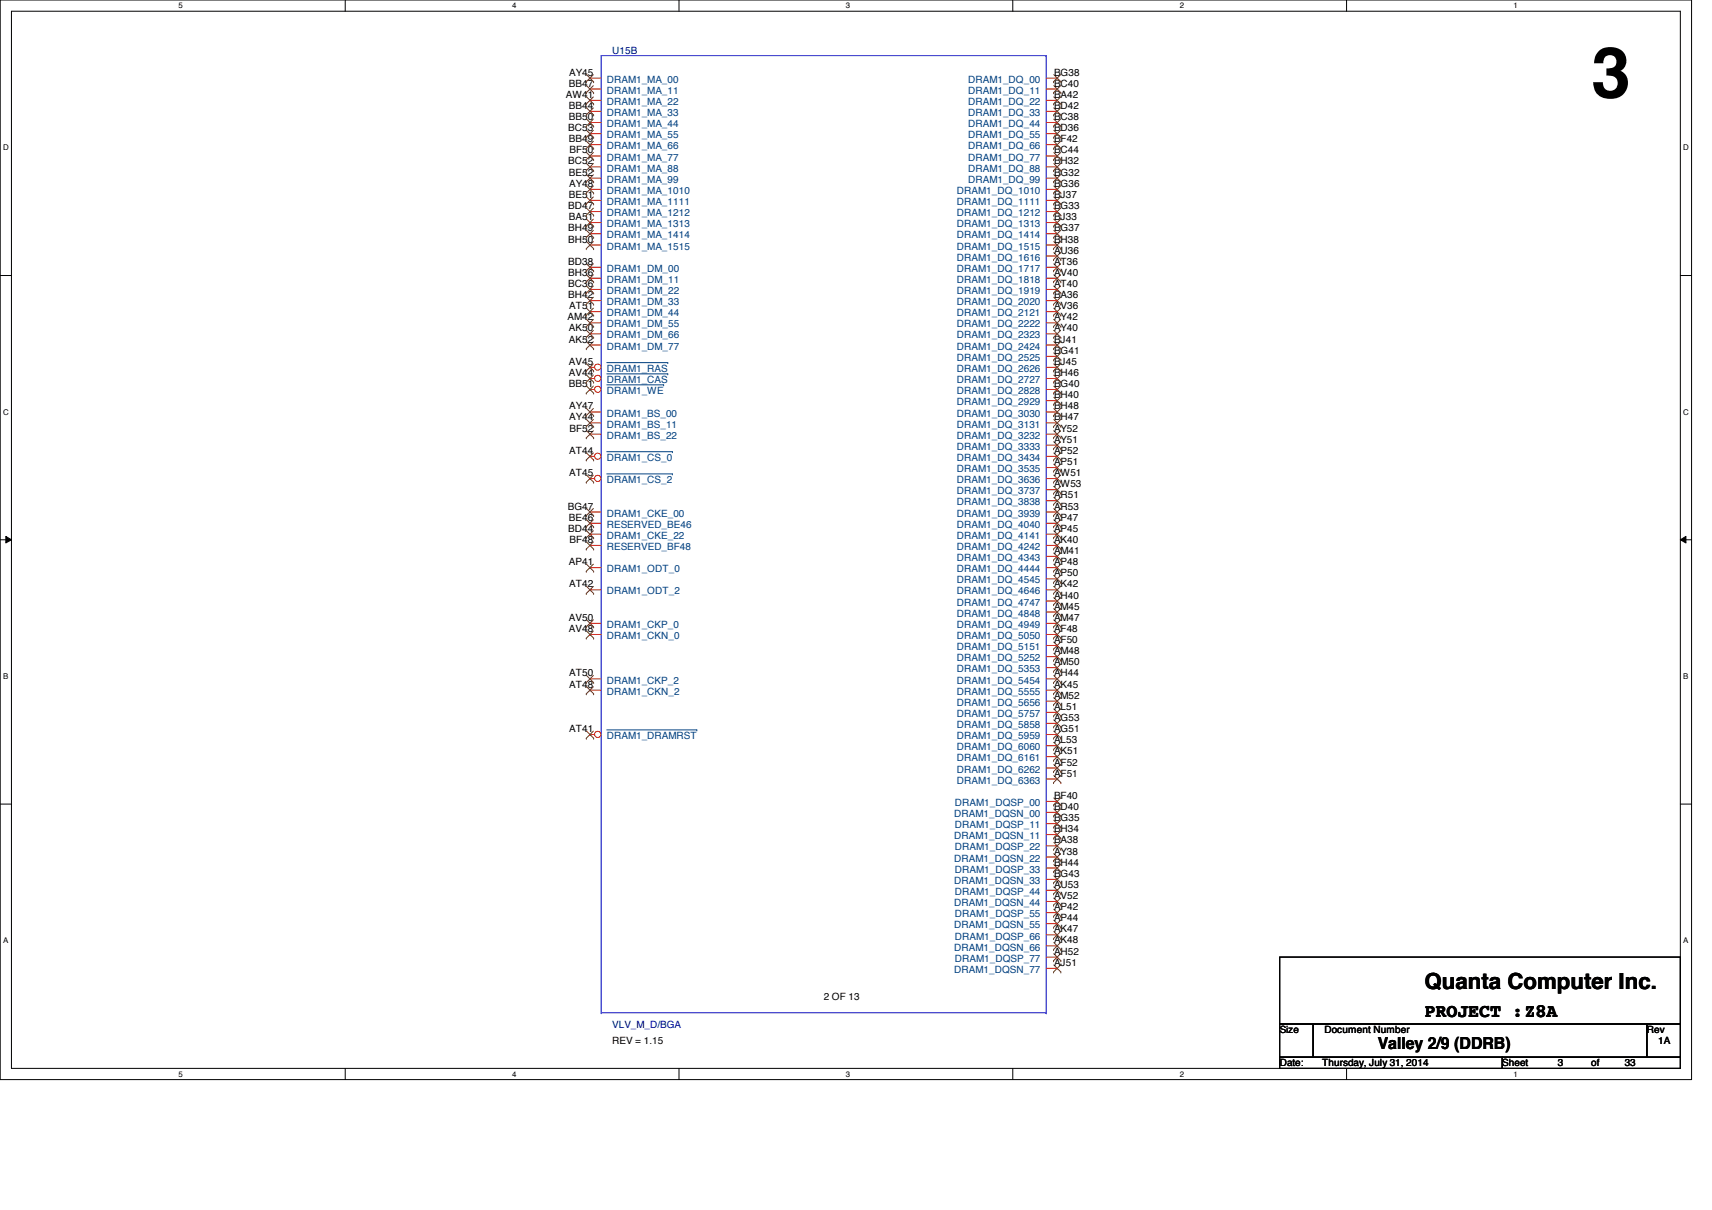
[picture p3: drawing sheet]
<svg xmlns="http://www.w3.org/2000/svg" width="297mm" height="210mm" viewBox="0 0 297 210" stroke-linecap="round" stroke-linejoin="round" font-family="sans-serif">
<path d="M0 0h293.5v187.3h-293.5zM2 1.9h289.5v183.4h-289.5z" fill="none" stroke="#000" stroke-width=".17"/>
<g fill="#fff">
<path d="M30.9 .2h.8v1.5h-.8z"/>
<path d="M30.9 185.5h.8v1.6h-.8z"/>
</g>
<path d="M59.9 0v1.9M59.9 185.3v2" fill="none" stroke="#000" stroke-width=".17"/>
<g fill="#fff">
<path d="M88.9 .2h.7v1.5h-.7z"/>
<path d="M88.9 185.5h.7v1.6h-.7z"/>
</g>
<path d="M117.8 0v1.9M117.8 185.3v2" fill="none" stroke="#000" stroke-width=".17"/>
<g fill="#fff">
<path d="M146.8 .2h.7v1.5h-.7z"/>
<path d="M146.8 185.5h.7v1.6h-.7z"/>
</g>
<path d="M175.7 0v1.9M175.7 185.3v2" fill="none" stroke="#000" stroke-width=".17"/>
<g fill="#fff">
<path d="M204.7 .2h.7v1.5h-.7z"/>
<path d="M204.7 185.5h.7v1.6h-.7z"/>
</g>
<path d="M233.6 0v1.9M233.6 185.3v2" fill="none" stroke="#000" stroke-width=".17"/>
<g fill="#fff">
<path d="M262.6 .2h.8v1.5h-.8z"/>
<path d="M262.6 185.5h.8v1.6h-.8z"/>
<path d="M.5 24.8h1v1.6h-1z"/>
<path d="M292.1 24.8h.9v1.6h-.9z"/>
<path d="M.5 70.7h1v1.5h-1z"/>
<path d="M292.1 70.7h.9v1.5h-.9z"/>
</g>
<path d="M0 47.8h2M291.5 47.8h2" fill="none" stroke="#000" stroke-width=".17"/>
<g fill="#fff">
<path d="M.5 116.5h.9v1.6h-.9z"/>
<path d="M292.1 116.5h.8v1.6h-.8z"/>
</g>
<path d="M0 93.6h2M1 93l1 .6-1 .6zM291.5 93.6l1-.6v1.2zM291.5 93.6h2" fill="none" stroke="#000" stroke-width=".17"/>
<path d="M1 93l1 .6-1 .6zM291.5 93.6l1-.6v1.2z" fill="#000"/>
<g fill="#fff">
<path d="M.5 162.4h.9v1.5h-.9z"/>
<path d="M292.1 162.4h.8v1.5h-.8z"/>
</g>
<path d="M0 139.5h2M291.5 139.5h2M222 166h69.5v11.6h-69.5zM222 177.6h5.8v5.8h-5.8zM227.8 177.6h57.9v5.8h-57.9zM285.7 177.6h5.8v5.8h-5.8zM222 183.4h38.6v1.9h-38.6zM260.6 183.4h30.9v1.9h-30.9z" fill="none" stroke="#000" stroke-width=".17"/>
<path d="M181.5 9.7h.1M181.5 9.7v166M181.5 9.7h-77.2v166M104.3 175.7h.1M104.3 175.7h77.2M181.5 175.7h.1" fill="none" stroke="#00f" stroke-width=".17"/>
<path d="M102.4 98.5h.1M102.4 98.5h1.9M102.4 110.1h.1M102.4 108.1h.1M102.4 110.1h1.9M102.4 108.1h1.9" fill="none" stroke="#f00" stroke-width=".17"/>
<path d="M101.7 99.1h.1M101.8 97.9l1.2 1.2M103 97.9l-1.3 1.2M103 99.1h.1M101.7 110.7h.1M101.7 108.8h.1M101.8 109.5l1.2 1.2M101.8 107.5l1.2 1.3M103 109.5l-1.3 1.2M103 107.5l-1.3 1.3M103 110.7h.1M103 108.8h.1" fill="none" stroke="#804000" stroke-width=".17"/>
<circle cx="103.7" cy="127.4" r=".55" fill="#fff"/>
<g fill="none" stroke="#f00" stroke-width=".17">
<path d="M181.5 19.3h1.9M181.5 17.4h1.9M181.5 15.5h1.9M181.5 13.5h1.9M183.4 19.3h.1M183.4 17.4h.1M183.4 15.5h.1M183.4 13.5h.1M181.5 38.6h1.9M181.5 36.7h1.9M181.5 34.8h1.9M181.5 32.9h1.9"/>
<path d="M181.5 30.9h1.9M181.5 29h1.9M181.5 27.1h1.9M181.5 25.1h1.9M181.5 23.2h1.9M181.5 21.3h1.9M183.4 38.6h.1M183.4 36.7h.1M183.4 34.8h.1M183.4 32.9h.1M183.4 30.9h.1M183.4 29h.1"/>
<path d="M183.4 27.1h.1M183.4 25.1h.1M183.4 23.2h.1M183.4 21.3h.1M181.5 59.9h1.9M181.5 57.9h1.9M181.5 56h1.9M181.5 54.1h1.9M181.5 52.2h1.9M181.5 50.2h1.9M181.5 48.3h1.9M181.5 46.4h1.9"/>
<path d="M181.5 44.4h1.9M181.5 42.5h1.9M181.5 40.6h1.9M183.4 59.9h.1M183.4 57.9h.1M183.4 56h.1M183.4 54.1h.1M183.4 52.2h.1M183.4 50.2h.1M183.4 48.3h.1M183.4 46.4h.1M183.4 44.4h.1"/>
<path d="M183.4 42.5h.1M183.4 40.6h.1M181.5 79.2h1.9M181.5 77.2h1.9M181.5 75.3h1.9M181.5 73.4h1.9M181.5 71.5h1.9M181.5 69.5h1.9M181.5 67.6h1.9M181.5 65.7h1.9M181.5 63.7h1.9M181.5 61.8h1.9"/>
<path d="M183.4 79.2h.1M183.4 77.2h.1M183.4 75.3h.1M183.4 73.4h.1M183.4 71.5h.1M183.4 69.5h.1M183.4 67.6h.1M183.4 65.7h.1M183.4 63.7h.1M183.4 61.8h.1M102.4 92.7h.1M102.4 88.8h.1"/>
<path d="M102.4 92.7h1.9M102.4 88.8h1.9M181.5 98.5h1.9M181.5 96.5h1.9M181.5 94.6h1.9M181.5 92.7h1.9M181.5 90.8h1.9M181.5 88.8h1.9M181.5 86.9h1.9M181.5 85h1.9M181.5 83h1.9M181.5 81.1h1.9"/>
<path d="M183.4 98.5h.1M183.4 96.5h.1M183.4 94.6h.1M183.4 92.7h.1M183.4 90.8h.1M183.4 88.8h.1M183.4 86.9h.1M183.4 85h.1M183.4 83h.1M183.4 81.1h.1M102.4 119.7h.1M102.4 117.8h.1"/>
<path d="M102.4 102.3h.1M102.4 119.7h1.9M102.4 117.8h1.9M102.4 102.3h1.9M181.5 119.7h1.9M181.5 117.8h1.9M181.5 115.8h1.9M181.5 113.9h1.9M181.5 112h1.9M181.5 110.1h1.9M181.5 108.1h1.9M181.5 106.2h1.9"/>
<path d="M181.5 104.3h1.9M181.5 102.3h1.9M181.5 100.4h1.9M183.4 119.7h.1M183.4 117.8h.1M183.4 115.8h.1M183.4 113.9h.1M183.4 112h.1M183.4 110.1h.1M183.4 108.1h.1M183.4 106.2h.1M183.4 104.3h.1"/>
<path d="M183.4 102.3h.1M183.4 100.4h.1M102.4 127.4h.1M102.4 127.4h.8M181.5 127.4h1.9M181.5 139h1.9M181.5 135.1h1.9M181.5 133.2h1.9M181.5 131.3h1.9M181.5 129.4h1.9M181.5 125.5h1.9M181.5 123.6h1.9"/>
<path d="M181.5 121.6h1.9M183.4 139h.1M183.4 135.1h.1M183.4 133.2h.1M183.4 131.3h.1M183.4 129.4h.1M183.4 127.4h.1M183.4 125.5h.1M183.4 123.6h.1M183.4 121.6h.1M181.5 158.3h1.9M181.5 156.4h1.9"/>
<path d="M181.5 154.4h1.9M181.5 152.5h1.9M181.5 150.6h1.9M181.5 148.7h1.9M181.5 146.7h1.9M181.5 144.8h1.9M181.5 142.9h1.9M181.5 140.9h1.9M183.4 158.3h.1M183.4 156.4h.1M183.4 154.4h.1M183.4 152.5h.1"/>
<path d="M183.4 150.6h.1M183.4 148.7h.1M183.4 146.7h.1M183.4 144.8h.1M183.4 142.9h.1M183.4 140.9h.1M181.5 168h1.9M181.5 166h1.9M181.5 164.1h1.9M181.5 162.2h1.9M181.5 160.2h1.9M183.4 168h.1"/>
<path d="M183.4 166h.1M183.4 164.1h.1M183.4 162.2h.1M183.4 160.2h.1"/>
<circle cx="103.7" cy="127.4" r=".55"/>
</g>
<g fill="none" stroke="#804000" stroke-width=".17">
<path d="M182.8 19.9h.1M182.8 18h.1M182.8 16.1h.1M182.8 14.2h.1M182.8 18.7l1.3 1.2M182.8 16.8l1.3 1.2M182.8 14.9l1.3 1.2M182.8 13l1.3 1.2M184 18.7l-1.2 1.2M184 16.8l-1.2 1.2M184 14.9l-1.2 1.2M184 13l-1.2 1.2"/>
<path d="M184.1 19.9h.1M184.1 18h.1M184.1 16.1h.1M184.1 14.2h.1M182.8 39.2h.1M182.8 37.3h.1M182.8 35.4h.1M182.8 33.5h.1M182.8 31.5h.1M182.8 29.6h.1M182.8 27.7h.1M182.8 25.7h.1"/>
<path d="M182.8 23.8h.1M182.8 21.9h.1M182.8 40l1.3 1.2M182.8 38l1.3 1.2M182.8 36.1l1.3 1.2M182.8 34.2l1.3 1.2M182.8 32.3l1.3 1.2M182.8 30.3l1.3 1.2M182.8 28.4l1.3 1.2M182.8 26.5l1.3 1.2M182.8 24.5l1.3 1.2M182.8 22.6l1.3 1.2"/>
<path d="M182.8 20.7l1.3 1.2M184 38l-1.2 1.2M184 40l-1.2 1.2M184 36.1l-1.2 1.2M184 34.2l-1.2 1.2M184 32.3l-1.2 1.2M184 30.3l-1.2 1.2M184 28.4l-1.2 1.2M184 26.5l-1.2 1.2M184 24.5l-1.2 1.2M184 22.6l-1.2 1.2M184 20.7l-1.2 1.2"/>
<path d="M184.1 39.2h.1M184.1 37.3h.1M184.1 35.4h.1M184.1 33.5h.1M184.1 31.5h.1M184.1 29.6h.1M184.1 27.7h.1M184.1 25.7h.1M184.1 23.8h.1M184.1 21.9h.1M182.8 58.5h.1M182.8 56.6h.1"/>
<path d="M182.8 54.7h.1M182.8 52.8h.1M182.8 50.8h.1M182.8 48.9h.1M182.8 47h.1M182.8 45h.1M182.8 43.1h.1M182.8 41.2h.1M182.8 59.3l1.3 1.2M182.8 57.3l1.3 1.2M182.8 55.4l1.3 1.2M182.8 53.5l1.3 1.2"/>
<path d="M182.8 51.6l1.3 1.2M182.8 49.6l1.3 1.2M182.8 47.7l1.3 1.2M182.8 45.8l1.3 1.2M182.8 43.8l1.3 1.2M182.8 41.9l1.3 1.2M184 45.8l-1.2 1.2M184 59.3l-1.2 1.2M184 57.3l-1.2 1.2M184 55.4l-1.2 1.2M184 53.5l-1.2 1.2M184 51.6l-1.2 1.2"/>
<path d="M184 49.6l-1.2 1.2M184 47.7l-1.2 1.2M184 43.8l-1.2 1.2M184 41.9l-1.2 1.2M184.1 58.5h.1M184.1 56.6h.1M184.1 54.7h.1M184.1 52.8h.1M184.1 50.8h.1M184.1 48.9h.1M184.1 47h.1M184.1 45h.1"/>
<path d="M184.1 43.1h.1M184.1 41.2h.1M182.8 79.8h.1M182.8 77.9h.1M182.8 75.9h.1M182.8 74h.1M182.8 72.1h.1M182.8 70.1h.1M182.8 68.2h.1M182.8 66.3h.1M182.8 64.3h.1M182.8 62.4h.1"/>
<path d="M182.8 60.5h.1M182.8 78.6l1.3 1.2M182.8 76.6l1.3 1.3M182.8 74.7l1.3 1.2M182.8 72.8l1.3 1.2M182.8 70.9l1.3 1.2M182.8 68.9l1.3 1.2M182.8 67l1.3 1.2M182.8 65.1l1.3 1.2M182.8 63.1l1.3 1.2M182.8 61.2l1.3 1.2M184 78.6l-1.2 1.2"/>
<path d="M184 76.6l-1.2 1.3M184 74.7l-1.2 1.2M184 72.8l-1.2 1.2M184 70.9l-1.2 1.2M184 68.9l-1.2 1.2M184 67l-1.2 1.2M184 65.1l-1.2 1.2M184 63.1l-1.2 1.2M184 61.2l-1.2 1.2M184.1 79.8h.1M184.1 77.9h.1M184.1 75.9h.1"/>
<path d="M184.1 74h.1M184.1 72.1h.1M184.1 70.1h.1M184.1 68.2h.1M184.1 66.3h.1M184.1 64.3h.1M184.1 62.4h.1M184.1 60.5h.1M101.7 93.3h.1M101.7 89.5h.1M101.8 92.1l1.2 1.2M101.8 88.2l1.2 1.3"/>
<path d="M103 92.1l-1.3 1.2M103 88.2l-1.3 1.3M103 93.3h.1M103 89.5h.1M182.8 99.1h.1M182.8 97.2h.1M182.8 95.2h.1M182.8 93.3h.1M182.8 91.4h.1M182.8 89.5h.1M182.8 87.5h.1M182.8 85.6h.1"/>
<path d="M182.8 83.7h.1M182.8 81.7h.1M182.8 99.8l1.3 1.2M182.8 97.9l1.3 1.2M182.8 95.9l1.3 1.3M182.8 94l1.3 1.2M182.8 92.1l1.3 1.2M182.8 90.2l1.3 1.2M182.8 88.2l1.3 1.3M182.8 86.3l1.3 1.2M182.8 84.4l1.3 1.2M182.8 82.4l1.3 1.3"/>
<path d="M182.8 80.5l1.3 1.2M184 99.8l-1.2 1.2M184 97.9l-1.2 1.2M184 95.9l-1.2 1.3M184 94l-1.2 1.2M184 92.1l-1.2 1.2M184 90.2l-1.2 1.2M184 88.2l-1.2 1.3M184 86.3l-1.2 1.2M184 84.4l-1.2 1.2M184 82.4l-1.2 1.3M184 80.5l-1.2 1.2"/>
<path d="M184.1 99.1h.1M184.1 97.2h.1M184.1 95.2h.1M184.1 93.3h.1M184.1 91.4h.1M184.1 89.5h.1M184.1 87.5h.1M184.1 85.6h.1M184.1 83.7h.1M184.1 81.7h.1M101.7 118.4h.1M101.7 103h.1"/>
<path d="M101.8 119.1l1.2 1.3M101.8 117.2l1.2 1.2M101.8 101.7l1.2 1.3M103 119.1l-1.3 1.3M103 117.2l-1.3 1.2M103 101.7l-1.3 1.3M103 118.4h.1M103 103h.1M182.8 118.4h.1M182.8 116.5h.1M182.8 114.6h.1M182.8 112.6h.1"/>
<path d="M182.8 110.7h.1M182.8 108.8h.1M182.8 106.8h.1M182.8 104.9h.1M182.8 103h.1M182.8 101h.1M182.8 119.1l1.3 1.3M182.8 117.2l1.3 1.2M182.8 115.2l1.3 1.3M182.8 113.3l1.3 1.3M182.8 111.4l1.3 1.2M182.8 109.5l1.3 1.2"/>
<path d="M182.8 107.5l1.3 1.3M182.8 105.6l1.3 1.2M182.8 103.7l1.3 1.2M182.8 101.7l1.3 1.3M184 119.1l-1.2 1.3M184 117.2l-1.2 1.2M184 115.2l-1.2 1.3M184 113.3l-1.2 1.3M184 111.4l-1.2 1.2M184 109.5l-1.2 1.2M184 107.5l-1.2 1.3M184 105.6l-1.2 1.2"/>
<path d="M184 103.7l-1.2 1.2M184 101.7l-1.2 1.3M184.1 118.4h.1M184.1 116.5h.1M184.1 114.6h.1M184.1 112.6h.1M184.1 110.7h.1M184.1 108.8h.1M184.1 106.8h.1M184.1 104.9h.1M184.1 103h.1M184.1 101h.1"/>
<path d="M101.7 128.1h.1M101.7 120.4h.1M101.8 126.8l1.2 1.3M103 126.8l-1.3 1.3M103 128.1h.1M103 120.4h.1M182.8 139.7h.1M182.8 135.8h.1M182.8 133.9h.1M182.8 131.9h.1M182.8 130h.1M182.8 128.1h.1"/>
<path d="M182.8 126.1h.1M182.8 124.2h.1M182.8 122.3h.1M182.8 120.4h.1M182.8 138.4l1.3 1.3M182.8 134.5l1.3 1.3M182.8 132.6l1.3 1.3M182.8 130.7l1.3 1.2M182.8 128.8l1.3 1.2M182.8 126.8l1.3 1.3M182.8 124.9l1.3 1.2M182.8 123l1.3 1.2"/>
<path d="M182.8 121l1.3 1.3M184 138.4l-1.2 1.3M184 134.5l-1.2 1.3M184 132.6l-1.2 1.3M184 130.7l-1.2 1.2M184 128.8l-1.2 1.2M184 126.8l-1.2 1.3M184 124.9l-1.2 1.2M184 123l-1.2 1.2M184 121l-1.2 1.3M184.1 139.7h.1M184.1 135.8h.1"/>
<path d="M184.1 133.9h.1M184.1 131.9h.1M184.1 130h.1M184.1 128.1h.1M184.1 126.1h.1M184.1 124.2h.1M184.1 122.3h.1M184.1 120.4h.1M182.8 159h.1M182.8 157h.1M182.8 155.1h.1M182.8 153.2h.1"/>
<path d="M182.8 151.2h.1M182.8 149.3h.1M182.8 147.4h.1M182.8 145.4h.1M182.8 143.5h.1M182.8 141.6h.1M182.8 159.6l1.3 1.3M182.8 157.7l1.3 1.3M182.8 155.8l1.3 1.2M182.8 153.8l1.3 1.3M182.8 151.9l1.3 1.3M182.8 150l1.3 1.2"/>
<path d="M182.8 148.1l1.3 1.2M182.8 146.1l1.3 1.3M182.8 144.2l1.3 1.2M182.8 142.3l1.3 1.2M182.8 140.3l1.3 1.3M184 159.6l-1.2 1.3M184 157.7l-1.2 1.3M184 155.8l-1.2 1.2M184 153.8l-1.2 1.3M184 151.9l-1.2 1.3M184 150l-1.2 1.2M184 148.1l-1.2 1.2"/>
<path d="M184 146.1l-1.2 1.3M184 144.2l-1.2 1.2M184 142.3l-1.2 1.2M184 140.3l-1.2 1.3M184.1 159h.1M184.1 157h.1M184.1 155.1h.1M184.1 153.2h.1M184.1 151.2h.1M184.1 149.3h.1M184.1 147.4h.1M184.1 145.4h.1"/>
<path d="M184.1 143.5h.1M184.1 141.6h.1M182.8 168.6h.1M182.8 166.7h.1M182.8 164.7h.1M182.8 162.8h.1M182.8 160.9h.1M182.8 167.4l1.3 1.2M182.8 165.4l1.3 1.3M182.8 163.5l1.3 1.2M182.8 161.6l1.3 1.2M184 167.4l-1.2 1.2"/>
<path d="M184 165.4l-1.2 1.3M184 163.5l-1.2 1.2M184 161.6l-1.2 1.2M184.1 168.6h.1M184.1 166.7h.1M184.1 164.7h.1M184.1 162.8h.1M184.1 160.9h.1"/>
</g>
<path d="M105.3 126.6h15.6M120.9 126.6h.1" fill="none" stroke="#004080" stroke-width=".17"/>
<circle cx="103.7" cy="83" r=".55" fill="#fff"/>
<g fill="none" stroke="#f00" stroke-width=".17">
<path d="M102.4 83h.1M102.4 83h.8"/>
<circle cx="103.7" cy="83" r=".55"/>
</g>
<path d="M101.7 83.7h.1M101.8 82.4l1.2 1.3M103 82.4l-1.3 1.3M103 83.7h.1" fill="none" stroke="#804000" stroke-width=".17"/>
<path d="M105.3 82.2h11.4M116.7 82.2h.1" fill="none" stroke="#004080" stroke-width=".17"/>
<circle cx="103.7" cy="79.1" r=".55" fill="#fff"/>
<g fill="none" stroke="#f00" stroke-width=".17">
<path d="M102.4 79.2h.1M102.4 75.3h.1M102.4 73.4h.1M102.4 71.5h.1M102.4 79.2h.8M102.4 75.3h1.9M102.4 73.4h1.9M102.4 71.5h1.9"/>
<circle cx="103.7" cy="79.1" r=".55"/>
</g>
<g fill="none" stroke="#804000" stroke-width=".17">
<path d="M101.7 79.8h.1M101.7 75.9h.1M101.7 74h.1M101.7 72.1h.1M101.8 78.6l1.2 1.2M101.8 74.7l1.2 1.2M101.8 72.8l1.2 1.2M101.8 70.9l1.2 1.2M103 78.6l-1.3 1.2M103 74.7l-1.3 1.2M103 72.8l-1.3 1.2M103 70.9l-1.3 1.2"/>
<path d="M103 79.8h.1M103 75.9h.1M103 74h.1M103 72.1h.1"/>
</g>
<path d="M105.3 78.4h11.4M116.7 78.4h.1" fill="none" stroke="#004080" stroke-width=".17"/>
<circle cx="103.7" cy="67.5" r=".55" fill="#fff"/>
<g fill="none" stroke="#f00" stroke-width=".17">
<path d="M102.4 67.6h.1M102.4 67.6h.8"/>
<circle cx="103.7" cy="67.5" r=".55"/>
</g>
<path d="M101.7 68.2h.1M101.8 67l1.2 1.2M103 67l-1.3 1.2M103 68.2h.1" fill="none" stroke="#804000" stroke-width=".17"/>
<path d="M105.3 66.8h9.8M115.1 66.8h.1" fill="none" stroke="#004080" stroke-width=".17"/>
<circle cx="103.7" cy="65.6" r=".55" fill="#fff"/>
<g fill="none" stroke="#f00" stroke-width=".17">
<path d="M102.4 65.7h.1M102.4 65.7h.8"/>
<circle cx="103.7" cy="65.6" r=".55"/>
</g>
<path d="M101.7 66.3h.1M101.8 65.1l1.2 1.2M103 65.1l-1.3 1.2M103 66.3h.1" fill="none" stroke="#804000" stroke-width=".17"/>
<path d="M105.3 64.9h10.6M115.9 64.9h.1" fill="none" stroke="#004080" stroke-width=".17"/>
<circle cx="103.7" cy="63.7" r=".55" fill="#fff"/>
<g fill="none" stroke="#f00" stroke-width=".17">
<path d="M102.4 19.3h.1M102.4 17.4h.1M102.4 15.5h.1M102.4 13.5h.1M102.4 19.3h1.9M102.4 17.4h1.9M102.4 15.5h1.9M102.4 13.5h1.9M102.4 38.6h.1M102.4 36.7h.1M102.4 34.8h.1M102.4 32.9h.1"/>
<path d="M102.4 30.9h.1M102.4 29h.1M102.4 27.1h.1M102.4 25.1h.1M102.4 23.2h.1M102.4 21.3h.1M102.4 38.6h1.9M102.4 36.7h1.9M102.4 34.8h1.9M102.4 32.9h1.9M102.4 30.9h1.9M102.4 29h1.9"/>
<path d="M102.4 27.1h1.9M102.4 25.1h1.9M102.4 23.2h1.9M102.4 21.3h1.9M102.4 59.9h.1M102.4 57.9h.1M102.4 56h.1M102.4 54.1h.1M102.4 52.2h.1M102.4 50.2h.1M102.4 48.3h.1M102.4 46.4h.1"/>
<path d="M102.4 42.5h.1M102.4 40.6h.1M102.4 59.9h1.9M102.4 57.9h1.9M102.4 56h1.9M102.4 54.1h1.9M102.4 52.2h1.9M102.4 50.2h1.9M102.4 48.3h1.9M102.4 46.4h1.9M102.4 42.5h1.9M102.4 40.6h1.9"/>
<path d="M102.4 63.7h.1M102.4 63.7h.8M102.4 94.6h.1M102.4 90.8h.1M102.4 94.6h1.9M102.4 90.8h1.9"/>
<circle cx="103.7" cy="63.7" r=".55"/>
</g>
<g fill="none" stroke="#804000" stroke-width=".17">
<path d="M101.7 19.9h.1M101.7 18h.1M101.7 16.1h.1M101.7 14.2h.1M101.8 18.7l1.2 1.2M101.8 16.8l1.2 1.2M101.8 14.9l1.2 1.2M101.8 13l1.2 1.2M103 18.7l-1.3 1.2M103 16.8l-1.3 1.2M103 14.9l-1.3 1.2M103 13l-1.3 1.2"/>
<path d="M103 19.9h.1M103 18h.1M103 16.1h.1M103 14.2h.1M101.7 39.2h.1M101.7 37.3h.1M101.7 35.4h.1M101.7 33.5h.1M101.7 31.5h.1M101.7 29.6h.1M101.7 27.7h.1M101.7 25.7h.1"/>
<path d="M101.7 23.8h.1M101.7 21.9h.1M101.8 40l1.2 1.2M101.8 38l1.2 1.2M101.8 36.1l1.2 1.2M101.8 34.2l1.2 1.2M101.8 32.3l1.2 1.2M101.8 30.3l1.2 1.2M101.8 28.4l1.2 1.2M101.8 26.5l1.2 1.2M101.8 24.5l1.2 1.2M101.8 22.6l1.2 1.2"/>
<path d="M101.8 20.7l1.2 1.2M103 40l-1.3 1.2M103 38l-1.3 1.2M103 36.1l-1.3 1.2M103 34.2l-1.3 1.2M103 32.3l-1.3 1.2M103 30.3l-1.3 1.2M103 28.4l-1.3 1.2M103 26.5l-1.3 1.2M103 24.5l-1.3 1.2M103 22.6l-1.3 1.2M103 20.7l-1.3 1.2"/>
<path d="M103 39.2h.1M103 37.3h.1M103 35.4h.1M103 33.5h.1M103 31.5h.1M103 29.6h.1M103 27.7h.1M103 25.7h.1M103 23.8h.1M103 21.9h.1M101.7 58.5h.1M101.7 56.6h.1"/>
<path d="M101.7 54.7h.1M101.7 52.8h.1M101.7 50.8h.1M101.7 48.9h.1M101.7 47h.1M101.7 43.1h.1M101.7 41.2h.1M101.8 59.3l1.2 1.2M101.8 57.3l1.2 1.2M101.8 55.4l1.2 1.2M101.8 53.5l1.2 1.2M101.8 51.6l1.2 1.2"/>
<path d="M101.8 49.6l1.2 1.2M101.8 47.7l1.2 1.2M101.8 45.8l1.2 1.2M101.8 41.9l1.2 1.2M103 59.3l-1.3 1.2M103 57.3l-1.3 1.2M103 55.4l-1.3 1.2M103 53.5l-1.3 1.2M103 51.6l-1.3 1.2M103 49.6l-1.3 1.2M103 47.7l-1.3 1.2M103 45.8l-1.3 1.2"/>
<path d="M103 41.9l-1.3 1.2M103 58.5h.1M103 56.6h.1M103 54.7h.1M103 52.8h.1M103 50.8h.1M103 48.9h.1M103 47h.1M103 43.1h.1M103 41.2h.1M101.7 64.3h.1M101.7 60.5h.1"/>
<path d="M101.8 63.1l1.2 1.2M103 63.1l-1.3 1.2M103 64.3h.1M103 60.5h.1M101.7 95.2h.1M101.7 91.4h.1M101.8 94l1.2 1.2M101.8 90.2l1.2 1.2M103 94l-1.3 1.2M103 90.2l-1.3 1.2M103 95.2h.1M103 91.4h.1"/>
</g>
<path d="M105.3 62.9h10.6M115.9 62.9h.1" fill="none" stroke="#004080" stroke-width=".17"/>
<text font-size="12.3" x="276.1" y="16.9">3</text>
<text font-size="3.9" x="247.1" y="171.5">Quanta Computer Inc.</text>
<text font-size="3.3" x="247.1" y="176.4">PROJECT :Z8A</text>
<text font-size="2.9" x="239.1" y="182">Valley 2/9 (DDRB)</text>
<g font-size="1.7" fill="#000080">
<text x="106.2" y="9.4">U15B</text>
<text x="106.2" y="178.3">VLV_M_D/BGA</text>
</g>
<g font-size="1.7">
<text x="98.2" y="17">AW41</text>
<text x="98.7" y="15">BB47</text>
<text x="98.8" y="13.1">AY45</text>
<text x="182.9" y="17">BA42</text>
<text x="182.9" y="15">BC40</text>
<text x="182.9" y="13.1">BG38</text>
<text x="98.6" y="22.8">BC53</text>
<text x="98.7" y="20.8">BB50</text>
<text x="98.7" y="18.9">BB44</text>
<text x="182.9" y="22.8">BD36</text>
<text x="182.9" y="20.8">BC38</text>
<text x="182.9" y="18.9">BD42</text>
<text x="98.6" y="28.5">BC52</text>
<text x="98.7" y="24.7">BB49</text>
<text x="98.8" y="26.6">BF50</text>
<text x="182.9" y="28.5">BH32</text>
<text x="182.9" y="26.6">BC44</text>
<text x="182.9" y="24.7">BF42</text>
<text x="98.7" y="34.3">BE51</text>
<text x="98.7" y="30.5">BE52</text>
<text x="98.8" y="32.4">AY48</text>
<text x="182.9" y="34.3">BJ37</text>
<text x="182.9" y="32.4">BG36</text>
<text x="182.9" y="30.5">BG32</text>
<text x="98.6" y="40.1">BH49</text>
<text x="98.6" y="36.3">BD47</text>
<text x="98.7" y="38.2">BA51</text>
<text x="182.9" y="40.1">BG37</text>
<text x="182.9" y="38.2">BJ33</text>
<text x="182.9" y="36.3">BG33</text>
<text x="98.6" y="47.8">BH36</text>
<text x="98.6" y="45.9">BD38</text>
<text x="98.6" y="42.1">BH50</text>
<text x="182.9" y="47.8">AV40</text>
<text x="182.9" y="45.9">AT36</text>
<text x="182.9" y="44">AU36</text>
<text x="182.9" y="42.1">BH38</text>
<text x="98.6" y="51.7">BH42</text>
<text x="98.6" y="49.8">BC36</text>
<text x="98.8" y="53.6">AT51</text>
<text x="182.9" y="53.6">AV36</text>
<text x="182.9" y="51.7">BA36</text>
<text x="182.9" y="49.8">AT40</text>
<text x="98.5" y="55.6">AM42</text>
<text x="98.7" y="59.4">AK52</text>
<text x="98.7" y="57.5">AK50</text>
<text x="182.9" y="59.4">BJ41</text>
<text x="182.9" y="57.5">AY40</text>
<text x="182.9" y="55.6">AY42</text>
<text x="98.7" y="65.2">AV44</text>
<text x="98.7" y="63.3">AV45</text>
<text x="182.9" y="65.2">BH46</text>
<text x="182.9" y="63.3">BJ45</text>
<text x="182.9" y="61.4">BG41</text>
<text x="98.7" y="67.1">BB51</text>
<text x="98.8" y="71">AY47</text>
<text x="182.9" y="71">BH48</text>
<text x="182.9" y="69.1">BH40</text>
<text x="182.9" y="67.1">BG40</text>
<text x="98.8" y="72.9">AY44</text>
<text x="98.8" y="74.9">BF52</text>
<text x="182.9" y="76.8">AY51</text>
<text x="182.9" y="74.9">AY52</text>
<text x="182.9" y="72.9">BH47</text>
<text x="98.8" y="82.6">AT45</text>
<text x="98.8" y="78.7">AT44</text>
<text x="182.9" y="82.6">AW51</text>
<text x="182.9" y="80.7">AP51</text>
<text x="182.9" y="78.7">AP52</text>
<text x="98.5" y="88.4">BG47</text>
<text x="182.9" y="88.4">AR53</text>
<text x="182.9" y="86.4">AR51</text>
<text x="182.9" y="84.5">AW53</text>
<text x="98.6" y="92.2">BD44</text>
<text x="98.7" y="90.3">BE46</text>
<text x="98.8" y="94.2">BF48</text>
<text x="182.9" y="94.2">AK40</text>
<text x="182.9" y="92.2">AP45</text>
<text x="182.9" y="90.3">AP47</text>
<text x="98.7" y="98">AP41</text>
<text x="98.8" y="101.9">AT42</text>
<text x="182.9" y="101.9">AK42</text>
<text x="182.9" y="100">AP50</text>
<text x="182.9" y="98">AP48</text>
<text x="182.9" y="96.1">AM41</text>
<text x="98.7" y="107.7">AV50</text>
<text x="182.9" y="107.7">AM47</text>
<text x="182.9" y="105.7">AM45</text>
<text x="182.9" y="103.8">AH40</text>
<text x="98.7" y="109.6">AV48</text>
<text x="182.9" y="113.5">AM48</text>
<text x="182.9" y="111.5">AF50</text>
<text x="182.9" y="109.6">AF48</text>
<text x="98.8" y="119.3">AT48</text>
<text x="98.8" y="117.3">AT50</text>
<text x="182.9" y="119.3">AK45</text>
<text x="182.9" y="117.3">AH44</text>
<text x="182.9" y="115.4">AM50</text>
<text x="182.9" y="125.1">AG53</text>
<text x="182.9" y="123.1">AL51</text>
<text x="182.9" y="121.2">AM52</text>
<text x="98.8" y="127">AT41</text>
<text x="182.9" y="130.9">AK51</text>
<text x="182.9" y="128.9">AL53</text>
<text x="182.9" y="127">AG51</text>
<text x="182.9" y="134.7">AF51</text>
<text x="182.9" y="132.8">AF52</text>
<text x="182.9" y="142.5">BG35</text>
<text x="182.9" y="140.5">BD40</text>
<text x="182.9" y="138.6">BF40</text>
<text x="182.9" y="148.3">AY38</text>
<text x="182.9" y="146.3">BA38</text>
<text x="182.9" y="144.4">BH34</text>
<text x="182.9" y="156">AV52</text>
<text x="182.9" y="154">AU53</text>
<text x="182.9" y="152.1">BG43</text>
<text x="182.9" y="150.2">BH44</text>
<text x="182.9" y="161.8">AK47</text>
<text x="182.9" y="159.8">AP44</text>
<text x="182.9" y="157.9">AP42</text>
<text x="182.9" y="167.6">AJ51</text>
<text x="182.9" y="165.6">AH52</text>
<text x="182.9" y="163.7">AK48</text>
<text x="142.9" y="173.4">2 OF 13</text>
<text x="222" y="179.2">Size</text>
<text x="229.8" y="179.2">Document Number</text>
<text x="285.7" y="179.2">Rev</text>
<text x="106.2" y="181.1">REV = 1.15</text>
<text x="222" y="185">Date:</text>
<text x="229.4" y="185">Thursday, July 31, 2014</text>
<text x="260.6" y="185">Sheet</text>
<text x="270.3" y="185">3</text>
<text x="276.1" y="185">of</text>
<text x="281.9" y="185">33</text>
<text x="287.7" y="181.1">1A</text>
</g>
<g font-size="1.7" fill="#004080">
<text x="105.3" y="16.3">DRAM1_MA_11</text>
<text x="105.3" y="14.4">DRAM1_MA_00</text>
<text x="168" y="16.3">DRAM1_DQ_11</text>
<text x="168" y="14.4">DRAM1_DQ_00</text>
<text x="105.3" y="22.1">DRAM1_MA_44</text>
<text x="105.3" y="20.1">DRAM1_MA_33</text>
<text x="105.3" y="18.2">DRAM1_MA_22</text>
<text x="168" y="22.1">DRAM1_DQ_44</text>
<text x="168" y="20.1">DRAM1_DQ_33</text>
<text x="168" y="18.2">DRAM1_DQ_22</text>
<text x="105.3" y="29.8">DRAM1_MA_88</text>
<text x="105.3" y="27.9">DRAM1_MA_77</text>
<text x="105.3" y="25.9">DRAM1_MA_66</text>
<text x="105.3" y="24">DRAM1_MA_55</text>
<text x="168" y="29.8">DRAM1_DQ_88</text>
<text x="168" y="27.9">DRAM1_DQ_77</text>
<text x="168" y="25.9">DRAM1_DQ_66</text>
<text x="168" y="24">DRAM1_DQ_55</text>
<text x="105.3" y="35.6">DRAM1_MA_1111</text>
<text x="105.3" y="33.7">DRAM1_MA_1010</text>
<text x="105.3" y="31.7">DRAM1_MA_99</text>
<text x="166" y="35.6">DRAM1_DQ_1111</text>
<text x="166" y="33.7">DRAM1_DQ_1010</text>
<text x="168" y="31.7">DRAM1_DQ_99</text>
<text x="105.3" y="41.4">DRAM1_MA_1414</text>
<text x="105.3" y="39.4">DRAM1_MA_1313</text>
<text x="105.3" y="37.5">DRAM1_MA_1212</text>
<text x="166" y="41.4">DRAM1_DQ_1414</text>
<text x="166" y="39.4">DRAM1_DQ_1313</text>
<text x="166" y="37.5">DRAM1_DQ_1212</text>
<text x="105.3" y="47.2">DRAM1_DM_00</text>
<text x="105.3" y="43.3">DRAM1_MA_1515</text>
<text x="166" y="47.2">DRAM1_DQ_1717</text>
<text x="166" y="45.2">DRAM1_DQ_1616</text>
<text x="166" y="43.3">DRAM1_DQ_1515</text>
<text x="105.3" y="53">DRAM1_DM_33</text>
<text x="105.3" y="51">DRAM1_DM_22</text>
<text x="105.3" y="49.1">DRAM1_DM_11</text>
<text x="166" y="53">DRAM1_DQ_2020</text>
<text x="166" y="51">DRAM1_DQ_1919</text>
<text x="166" y="49.1">DRAM1_DQ_1818</text>
<text x="105.3" y="58.7">DRAM1_DM_66</text>
<text x="105.3" y="56.8">DRAM1_DM_55</text>
<text x="105.3" y="54.9">DRAM1_DM_44</text>
<text x="166" y="58.7">DRAM1_DQ_2323</text>
<text x="166" y="56.8">DRAM1_DQ_2222</text>
<text x="166" y="54.9">DRAM1_DQ_2121</text>
<text x="105.3" y="64.5">DRAM1_RAS</text>
<text x="105.3" y="60.7">DRAM1_DM_77</text>
<text x="166" y="64.5">DRAM1_DQ_2626</text>
<text x="166" y="62.6">DRAM1_DQ_2525</text>
<text x="166" y="60.7">DRAM1_DQ_2424</text>
<text x="105.3" y="68.4">DRAM1_WE</text>
<text x="105.3" y="66.5">DRAM1_CAS</text>
<text x="166" y="70.3">DRAM1_DQ_2929</text>
<text x="166" y="68.4">DRAM1_DQ_2828</text>
<text x="166" y="66.5">DRAM1_DQ_2727</text>
<text x="105.3" y="76.1">DRAM1_BS_22</text>
<text x="105.3" y="74.2">DRAM1_BS_11</text>
<text x="105.3" y="72.3">DRAM1_BS_00</text>
<text x="166" y="76.1">DRAM1_DQ_3232</text>
<text x="166" y="74.2">DRAM1_DQ_3131</text>
<text x="166" y="72.3">DRAM1_DQ_3030</text>
<text x="105.3" y="83.8">DRAM1_CS_2</text>
<text x="105.3" y="80">DRAM1_CS_0</text>
<text x="166" y="83.8">DRAM1_DQ_3636</text>
<text x="166" y="81.9">DRAM1_DQ_3535</text>
<text x="166" y="80">DRAM1_DQ_3434</text>
<text x="166" y="78">DRAM1_DQ_3333</text>
<text x="105.3" y="89.6">DRAM1_CKE_00</text>
<text x="166" y="89.6">DRAM1_DQ_3939</text>
<text x="166" y="87.7">DRAM1_DQ_3838</text>
<text x="166" y="85.8">DRAM1_DQ_3737</text>
<text x="105.3" y="93.5">DRAM1_CKE_22</text>
<text x="105.3" y="95.4">RESERVED_BF48</text>
<text x="105.3" y="91.6">RESERVED_BE46</text>
<text x="166" y="95.4">DRAM1_DQ_4242</text>
<text x="166" y="93.5">DRAM1_DQ_4141</text>
<text x="166" y="91.6">DRAM1_DQ_4040</text>
<text x="105.3" y="99.3">DRAM1_ODT_0</text>
<text x="166" y="101.2">DRAM1_DQ_4545</text>
<text x="166" y="99.3">DRAM1_DQ_4444</text>
<text x="166" y="97.3">DRAM1_DQ_4343</text>
<text x="105.3" y="103.1">DRAM1_ODT_2</text>
<text x="166" y="107">DRAM1_DQ_4848</text>
<text x="166" y="105.1">DRAM1_DQ_4747</text>
<text x="166" y="103.1">DRAM1_DQ_4646</text>
<text x="105.3" y="110.9">DRAM1_CKN_0</text>
<text x="105.3" y="108.9">DRAM1_CKP_0</text>
<text x="166" y="112.8">DRAM1_DQ_5151</text>
<text x="166" y="110.9">DRAM1_DQ_5050</text>
<text x="166" y="108.9">DRAM1_DQ_4949</text>
<text x="105.3" y="118.6">DRAM1_CKP_2</text>
<text x="166" y="118.6">DRAM1_DQ_5454</text>
<text x="166" y="116.6">DRAM1_DQ_5353</text>
<text x="166" y="114.7">DRAM1_DQ_5252</text>
<text x="105.3" y="120.5">DRAM1_CKN_2</text>
<text x="166" y="124.4">DRAM1_DQ_5757</text>
<text x="166" y="122.4">DRAM1_DQ_5656</text>
<text x="166" y="120.5">DRAM1_DQ_5555</text>
<text x="105.3" y="128.2">DRAM1_DRAMRST</text>
<text x="166" y="130.2">DRAM1_DQ_6060</text>
<text x="166" y="128.2">DRAM1_DQ_5959</text>
<text x="166" y="126.3">DRAM1_DQ_5858</text>
<text x="166" y="135.9">DRAM1_DQ_6363</text>
<text x="166" y="134">DRAM1_DQ_6262</text>
<text x="166" y="132.1">DRAM1_DQ_6161</text>
<text x="165.6" y="141.7">DRAM1_DQSN_00</text>
<text x="165.7" y="143.7">DRAM1_DQSP_11</text>
<text x="165.7" y="139.8">DRAM1_DQSP_00</text>
<text x="165.6" y="149.5">DRAM1_DQSN_22</text>
<text x="165.6" y="145.6">DRAM1_DQSN_11</text>
<text x="165.7" y="147.5">DRAM1_DQSP_22</text>
<text x="165.6" y="153.3">DRAM1_DQSN_33</text>
<text x="165.7" y="155.2">DRAM1_DQSP_44</text>
<text x="165.7" y="151.4">DRAM1_DQSP_33</text>
<text x="165.6" y="161">DRAM1_DQSN_55</text>
<text x="165.6" y="157.2">DRAM1_DQSN_44</text>
<text x="165.7" y="159.1">DRAM1_DQSP_55</text>
<text x="165.6" y="164.9">DRAM1_DQSN_66</text>
<text x="165.7" y="166.8">DRAM1_DQSP_77</text>
<text x="165.7" y="163">DRAM1_DQSP_66</text>
<text x="165.6" y="168.8">DRAM1_DQSN_77</text>
</g>
<g font-size="1.4">
<text x="30.9" y="1.4">5</text>
<text x="88.9" y="1.4">4</text>
<text x="146.8" y="1.4">3</text>
<text x="204.7" y="1.4">2</text>
<text x="262.6" y="1.4">1</text>
<text x=".5" y="26.1">D</text>
<text x="292.1" y="26.1">D</text>
<text x=".5" y="71.9">C</text>
<text x="292.1" y="71.9">C</text>
<text x=".5" y="117.8">B</text>
<text x="292.1" y="117.8">B</text>
<text x=".5" y="163.6">A</text>
<text x="292.1" y="163.6">A</text>
<text x="30.9" y="186.8">5</text>
<text x="88.9" y="186.8">4</text>
<text x="146.8" y="186.8">3</text>
<text x="204.7" y="186.8">2</text>
<text x="262.6" y="186.8">1</text>
</g>
</svg>
